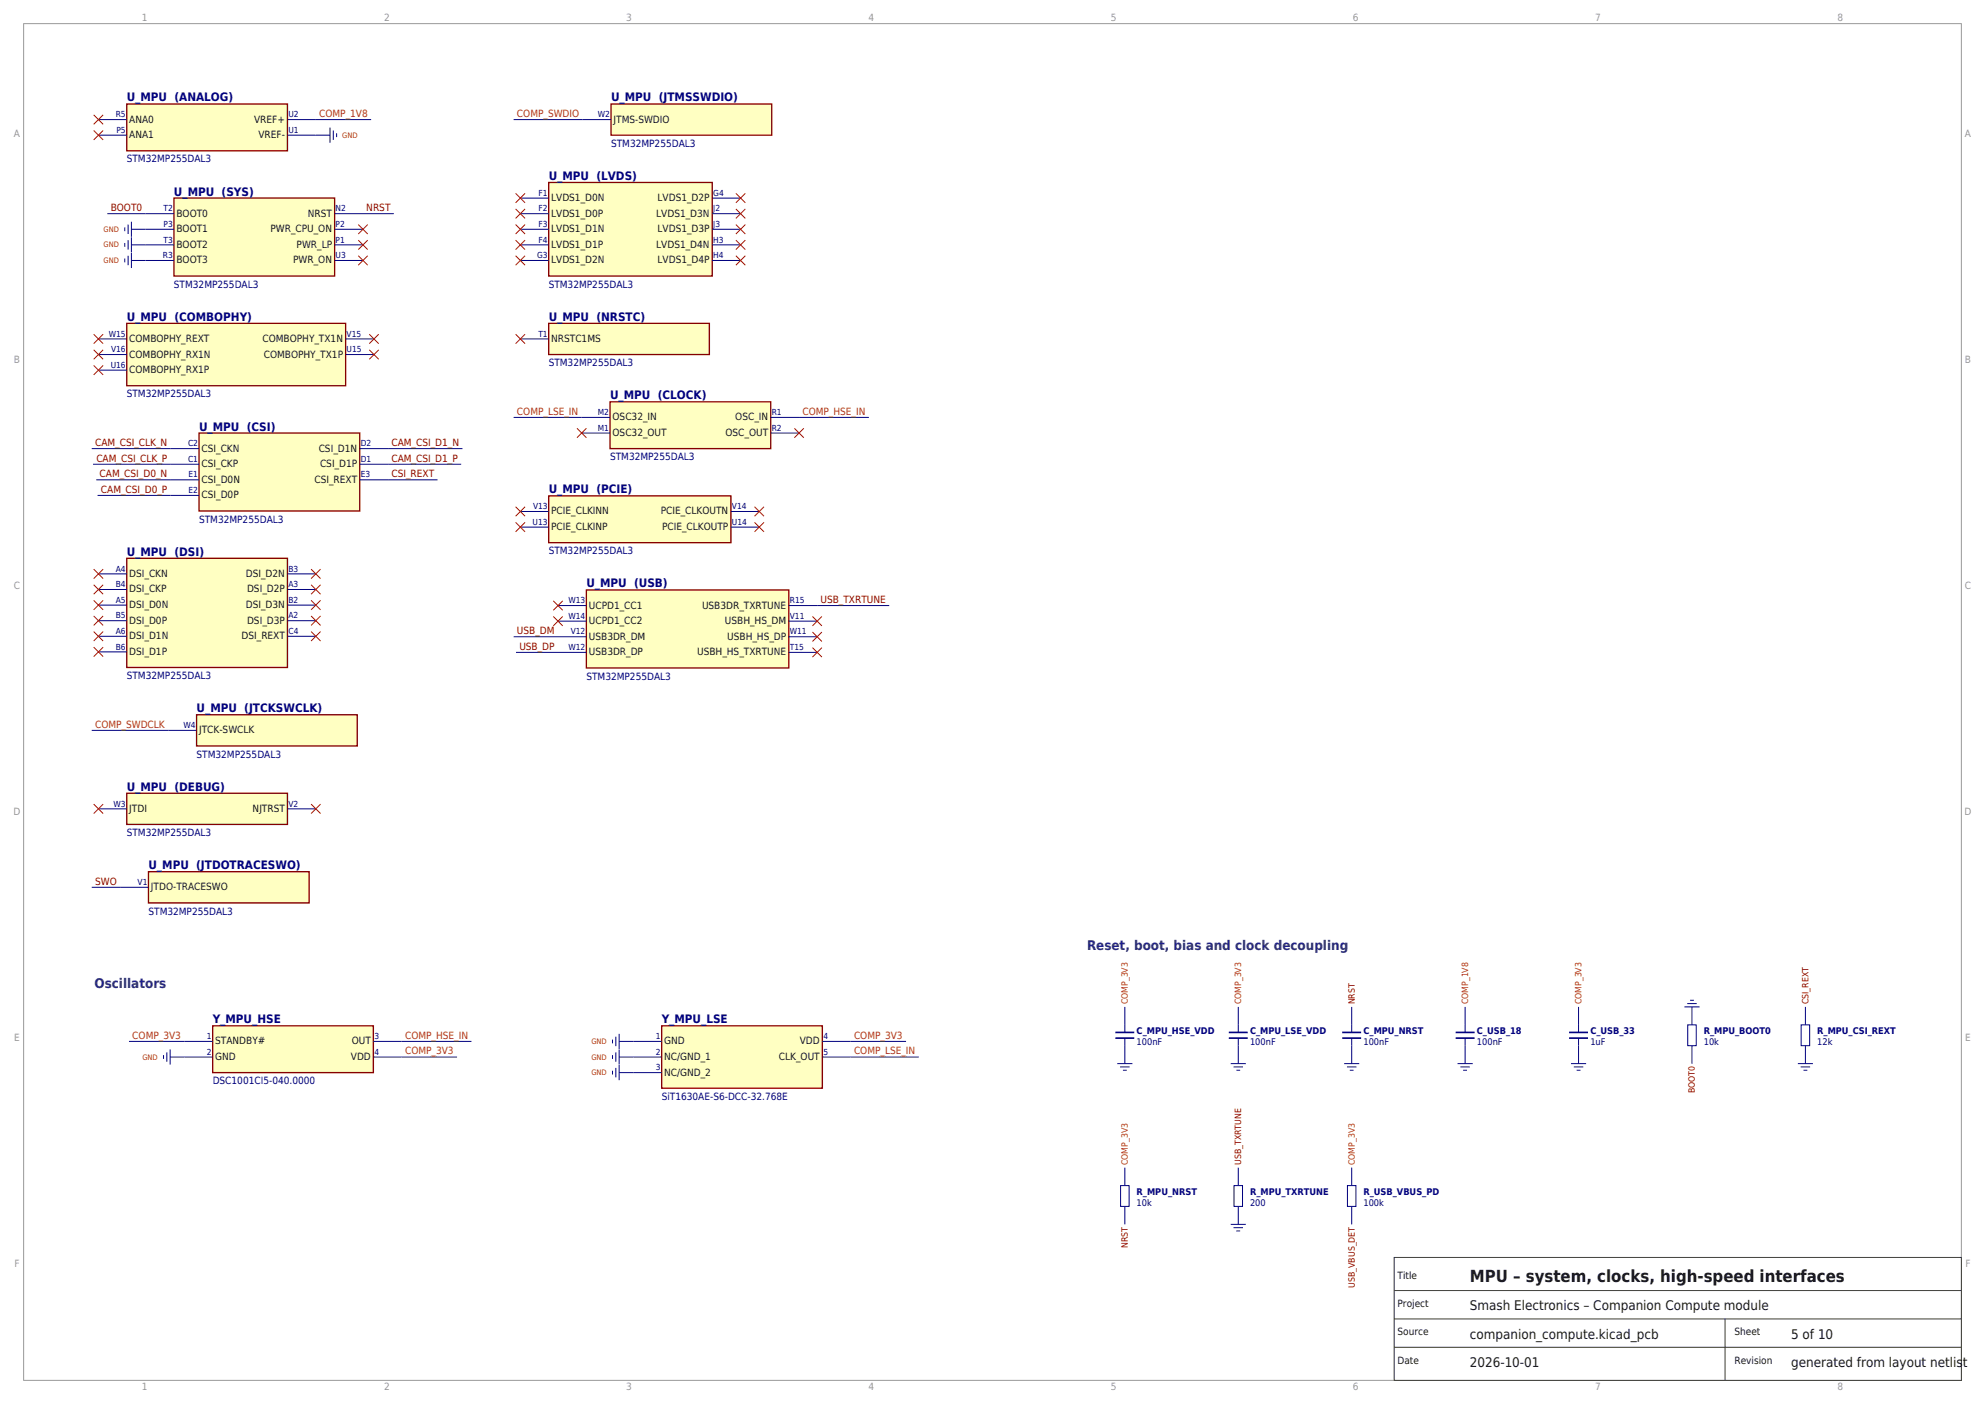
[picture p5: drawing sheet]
<svg xmlns="http://www.w3.org/2000/svg" width="420mm" height="297mm" viewBox="0 0 420 297" stroke-linecap="round" stroke-linejoin="round" font-family="sans-serif">
<path d="M5 5h410v287h-410z" fill="none" stroke="#999" stroke-width=".21"/>
<path d="M295 266h120v26h-120z" fill-rule="evenodd" fill="#fff" stroke="#333" stroke-width=".21"/>
<path d="M295 279h120M295 273h120M365 279v13M295 285h120" fill="none" stroke="#333" stroke-width=".21"/>
<path d="M26.8 22h34v9.9h-34z" fill-rule="evenodd" fill="#ffffc2" stroke="#850000" stroke-width=".28"/>
<path d="M20.8 25.3h6M20.8 28.6h6M60.8 25.3h17.7M60.8 28.6h9M69.8 27v3.2M70.5 27.6v2M71.2 28.2v.8" fill="none" stroke="#000080" stroke-width=".21"/>
<path d="M19.8 24.3l2 2M19.8 27.6l2 2M21.8 24.3l-2 2M21.8 27.6l-2 2" fill="none" stroke="#d90000" stroke-width=".21"/>
<path d="M36.8 41.9h34v16.5h-34z" fill-rule="evenodd" fill="#ffffc2" stroke="#850000" stroke-width=".28"/>
<g fill="none" stroke="#000080" stroke-width=".21">
<path d="M22.7 45.2h14.1M26.4 48.1v.8M26.4 51.4v.8M26.4 54.7v.8M27.1 47.5v2M27.1 50.8v2M27.1 54.1v2M27.8 48.5h9M27.8 46.9v3.2M27.8 50.2v3.2M27.8 53.5v3.2M27.8 51.8h9"/>
<path d="M27.8 55.1h9M70.8 45.2h12.5M70.8 48.5h6M70.8 51.8h6M70.8 55.1h6"/>
</g>
<path d="M75.8 47.5l2 2M75.8 50.8l2 2M75.8 54.1l2 2M77.8 47.5l-2 2M77.8 50.8l-2 2M77.8 54.1l-2 2" fill="none" stroke="#d90000" stroke-width=".21"/>
<path d="M26.8 68.4h46.3v13.2h-46.3z" fill-rule="evenodd" fill="#ffffc2" stroke="#850000" stroke-width=".28"/>
<path d="M20.8 71.7h6M20.8 75h6M20.8 78.3h6M73.1 71.7h6M73.1 75h6" fill="none" stroke="#000080" stroke-width=".21"/>
<path d="M19.8 70.7l2 2M19.8 74l2 2M19.8 77.3l2 2M21.8 70.7l-2 2M21.8 74l-2 2M21.8 77.3l-2 2M78.1 70.7l2 2M78.1 74l2 2M80.1 70.7l-2 2M80.1 74l-2 2" fill="none" stroke="#d90000" stroke-width=".21"/>
<path d="M42.1 91.6h34v16.5h-34z" fill-rule="evenodd" fill="#ffffc2" stroke="#850000" stroke-width=".28"/>
<path d="M19.4 94.9h22.7M19.7 98.2h22.4M76.1 94.9h21.8M76.1 98.2h21.5M20.4 101.5h21.7M20.6 104.8h21.5M76.1 101.5h16.5" fill="none" stroke="#000080" stroke-width=".21"/>
<path d="M26.8 118.1h34v23.1h-34z" fill-rule="evenodd" fill="#ffffc2" stroke="#850000" stroke-width=".28"/>
<path d="M20.8 121.4h6M20.8 124.7h6M20.8 128h6M20.8 131.3h6M20.8 134.6h6M20.8 137.9h6M60.8 121.4h6M60.8 124.7h6M60.8 128h6M60.8 131.3h6M60.8 134.6h6" fill="none" stroke="#000080" stroke-width=".21"/>
<g fill="none" stroke="#d90000" stroke-width=".21">
<path d="M19.8 120.4l2 2M19.8 123.7l2 2M19.8 127l2 2M19.8 130.3l2 2M19.8 133.6l2 2M19.8 136.9l2 2M21.8 120.4l-2 2M21.8 123.7l-2 2M21.8 127l-2 2M21.8 130.3l-2 2M21.8 133.6l-2 2M21.8 136.9l-2 2"/>
<path d="M65.8 120.4l2 2M65.8 123.7l2 2M65.8 127l2 2M65.8 130.3l2 2M65.8 133.6l2 2M67.8 120.4l-2 2M67.8 123.7l-2 2M67.8 127l-2 2M67.8 130.3l-2 2M67.8 133.6l-2 2"/>
</g>
<path d="M41.6 151.2h34v6.6h-34z" fill-rule="evenodd" fill="#ffffc2" stroke="#850000" stroke-width=".28"/>
<path d="M19.4 154.5h22.2" fill="none" stroke="#000080" stroke-width=".21"/>
<path d="M26.8 167.8h34v6.6h-34z" fill-rule="evenodd" fill="#ffffc2" stroke="#850000" stroke-width=".28"/>
<path d="M20.8 171.1h6M60.8 171.1h6" fill="none" stroke="#000080" stroke-width=".21"/>
<path d="M19.8 170.1l2 2M21.8 170.1l-2 2M65.8 170.1l2 2M67.8 170.1l-2 2" fill="none" stroke="#d90000" stroke-width=".21"/>
<path d="M31.4 184.4h34v6.6h-34z" fill-rule="evenodd" fill="#ffffc2" stroke="#850000" stroke-width=".28"/>
<path d="M19.4 187.7h12" fill="none" stroke="#000080" stroke-width=".21"/>
<path d="M129.3 22h34v6.6h-34z" fill-rule="evenodd" fill="#ffffc2" stroke="#850000" stroke-width=".28"/>
<path d="M108.7 25.3h20.6" fill="none" stroke="#000080" stroke-width=".21"/>
<path d="M116.1 38.6h34.6v19.8h-34.6z" fill-rule="evenodd" fill="#ffffc2" stroke="#850000" stroke-width=".28"/>
<path d="M110.1 41.9h6M110.1 45.2h6M110.1 48.5h6M110.1 51.8h6M110.1 55.1h6M150.7 41.9h6M150.7 45.2h6M150.7 48.5h6M150.7 51.8h6M150.7 55.1h6" fill="none" stroke="#000080" stroke-width=".21"/>
<g fill="none" stroke="#d90000" stroke-width=".21">
<path d="M109.1 40.9l2 2M109.1 44.2l2 2M109.1 47.5l2 2M109.1 50.8l2 2M109.1 54.1l2 2M111.1 40.9l-2 2M111.1 44.2l-2 2M111.1 47.5l-2 2M111.1 50.8l-2 2M111.1 54.1l-2 2M155.7 40.9l2 2M155.7 44.2l2 2"/>
<path d="M155.7 47.5l2 2M155.7 50.8l2 2M155.7 54.1l2 2M157.7 40.9l-2 2M157.7 44.2l-2 2M157.7 47.5l-2 2M157.7 50.8l-2 2M157.7 54.1l-2 2"/>
</g>
<path d="M116.1 68.4h34v6.6h-34z" fill-rule="evenodd" fill="#ffffc2" stroke="#850000" stroke-width=".28"/>
<path d="M110.1 71.7h6" fill="none" stroke="#000080" stroke-width=".21"/>
<path d="M109.1 70.7l2 2M111.1 70.7l-2 2" fill="none" stroke="#d90000" stroke-width=".21"/>
<path d="M129.1 85h34v9.9h-34z" fill-rule="evenodd" fill="#ffffc2" stroke="#850000" stroke-width=".28"/>
<path d="M108.7 88.3h20.4M123.1 91.6h6M163.1 88.3h20.7M163.1 91.6h6" fill="none" stroke="#000080" stroke-width=".21"/>
<path d="M122.1 90.6l2 2M124.1 90.6l-2 2M168.1 90.6l2 2M170.1 90.6l-2 2" fill="none" stroke="#d90000" stroke-width=".21"/>
<path d="M116.1 104.9h38.6v9.9h-38.6z" fill-rule="evenodd" fill="#ffffc2" stroke="#850000" stroke-width=".28"/>
<path d="M110.1 108.2h6M110.1 111.5h6M154.7 108.2h6M154.7 111.5h6" fill="none" stroke="#000080" stroke-width=".21"/>
<path d="M109.1 107.2l2 2M109.1 110.5l2 2M111.1 107.2l-2 2M111.1 110.5l-2 2M159.7 107.2l2 2M159.7 110.5l2 2M161.7 107.2l-2 2M161.7 110.5l-2 2" fill="none" stroke="#d90000" stroke-width=".21"/>
<path d="M124.1 124.8h42.8v16.5h-42.8z" fill-rule="evenodd" fill="#ffffc2" stroke="#850000" stroke-width=".28"/>
<path d="M108.7 134.7h15.4M109.2 138h14.9M118.1 128.1h6M118.1 131.4h6M166.9 128.1h21.2M166.9 131.4h6M166.9 134.7h6M166.9 138h6" fill="none" stroke="#000080" stroke-width=".21"/>
<path d="M117.1 127.1l2 2M117.1 130.4l2 2M119.1 127.1l-2 2M119.1 130.4l-2 2M171.9 130.4l2 2M171.9 133.7l2 2M171.9 137l2 2M173.9 130.4l-2 2M173.9 133.7l-2 2M173.9 137l-2 2" fill="none" stroke="#d90000" stroke-width=".21"/>
<path d="M45 217h34v9.9h-34z" fill-rule="evenodd" fill="#ffffc2" stroke="#850000" stroke-width=".28"/>
<path d="M27.3 220.3h17.7M34.6 223.2v.8M35.3 222.6v2M36 223.6h9M36 222v3.2M79 220.3h20.8M79 223.6h17.7" fill="none" stroke="#000080" stroke-width=".21"/>
<path d="M140 217h34v13.2h-34z" fill-rule="evenodd" fill="#ffffc2" stroke="#850000" stroke-width=".28"/>
<g fill="none" stroke="#000080" stroke-width=".21">
<path d="M129.6 219.9v.8M130.3 219.3v2M131 218.7v3.2M238 213v5.4M238 219.6v5.4M262 213v5.4M262 219.6v5.4M286 213v5.4M286 219.6v5.4M310 213v5.4M310 219.6v5.4M334 213v5.4"/>
<path d="M334 219.6v5.4M358 213v3.8M129.6 223.2v.8M129.6 226.5v.8M130.3 222.6v2M130.3 225.9v2M131 220.3h9M131 222v3.2M131 225.3v3.2M131 223.6h9M131 226.9h9M174 220.3h17.7"/>
<path d="M174 223.6h20.4M236.4 225h3.2M237 225.7h2M237.6 226.4h.8M260.4 225h3.2M261 225.7h2M261.6 226.4h.8M284.4 225h3.2M285 225.7h2M285.6 226.4h.8M308.4 225h3.2M309 225.7h2"/>
<path d="M309.6 226.4h.8M332.4 225h3.2M333 225.7h2M333.6 226.4h.8M358 221.2v3.8"/>
</g>
<path d="M236 218.4h4M236 219.6h4M260 218.4h4M260 219.6h4M284 218.4h4M284 219.6h4M308 218.4h4M308 219.6h4M332 218.4h4M332 219.6h4" fill="none" stroke="#000080" stroke-width=".35"/>
<path d="M357.1 216.8h1.8v4.4h-1.8z" fill-rule="evenodd" fill="#fff" stroke="#000080" stroke-width=".21"/>
<path d="M356.4 213h3.2M357 212.3h2M357.6 211.6h.8M382 213v3.8M382 221.2v3.8" fill="none" stroke="#000080" stroke-width=".21"/>
<path d="M381.1 216.8h1.8v4.4h-1.8z" fill-rule="evenodd" fill="#fff" stroke="#000080" stroke-width=".21"/>
<path d="M380.4 225h3.2M381 225.7h2M381.6 226.4h.8M238 247v3.8M238 255.2v3.8" fill="none" stroke="#000080" stroke-width=".21"/>
<path d="M237.1 250.8h1.8v4.4h-1.8z" fill-rule="evenodd" fill="#fff" stroke="#000080" stroke-width=".21"/>
<path d="M262 247v3.8M262 255.2v3.8" fill="none" stroke="#000080" stroke-width=".21"/>
<path d="M261.1 250.8h1.8v4.4h-1.8z" fill-rule="evenodd" fill="#fff" stroke="#000080" stroke-width=".21"/>
<path d="M260.4 259h3.2M261 259.7h2M286 247v3.8M286 255.2v3.8M261.6 260.4h.8" fill="none" stroke="#000080" stroke-width=".21"/>
<path d="M285.1 250.8h1.8v4.4h-1.8z" fill-rule="evenodd" fill="#fff" stroke="#000080" stroke-width=".21"/>
<text font-size="3.5" fill="#1a1a1a" x="311" y="271.2">MPU – system, clocks, high-speed interfaces</text>
<g font-size="2.8" fill="#1a3373">
<text x="230" y="201">Reset, boot, bias and clock decoupling</text>
<text x="20" y="209">Oscillators</text>
</g>
<g font-size="2.8" fill="#1a1a1a">
<text x="311" y="277.2">Smash Electronics – Companion Compute module</text>
<text x="311" y="283.2">companion_compute.kicad_pcb</text>
<text x="379" y="283.2">5 of 10</text>
<text x="311" y="289.2">2026-10-01</text>
<text x="379" y="289.2">generated from layout netlist</text>
</g>
<g font-size="2.5" fill="#000080">
<text x="26.8" y="21.5">U_MPU (ANALOG)</text>
<text x="129.3" y="21.5">U_MPU (JTMSSWDIO)</text>
<text x="36.8" y="41.4">U_MPU (SYS)</text>
<text x="116.1" y="38.1">U_MPU (LVDS)</text>
<text x="26.8" y="67.9">U_MPU (COMBOPHY)</text>
<text x="116.1" y="67.9">U_MPU (NRSTC)</text>
<text x="129.1" y="84.5">U_MPU (CLOCK)</text>
<text x="42.1" y="91.1">U_MPU (CSI)</text>
<text x="116.1" y="104.4">U_MPU (PCIE)</text>
<text x="26.8" y="117.6">U_MPU (DSI)</text>
<text x="124.1" y="124.3">U_MPU (USB)</text>
<text x="41.6" y="150.7">U_MPU (JTCKSWCLK)</text>
<text x="26.8" y="167.3">U_MPU (DEBUG)</text>
<text x="31.4" y="183.9">U_MPU (JTDOTRACESWO)</text>
<text x="45" y="216.5">Y_MPU_HSE</text>
<text x="140" y="216.5">Y_MPU_LSE</text>
</g>
<g font-size="2.1" fill="#999">
<text x="30" y="4.5">1</text>
<text x="81.3" y="4.5">2</text>
<text x="132.5" y="4.5">3</text>
<text x="183.8" y="4.5">4</text>
<text x="235" y="4.5">5</text>
<text x="286.3" y="4.5">6</text>
<text x="337.5" y="4.5">7</text>
<text x="388.8" y="4.5">8</text>
<text x="2.9" y="28.9">A</text>
<text x="415.8" y="28.9">A</text>
<text x="2.9" y="76.8">B</text>
<text x="415.8" y="76.8">B</text>
<text x="2.9" y="124.6">C</text>
<text x="415.7" y="124.6">C</text>
<text x="2.9" y="172.4">D</text>
<text x="415.7" y="172.4">D</text>
<text x="3" y="220.2">E</text>
<text x="415.8" y="220.2">E</text>
<text x="3" y="268.1">F</text>
<text x="415.9" y="268.1">F</text>
<text x="30" y="294.1">1</text>
<text x="81.3" y="294.1">2</text>
<text x="132.5" y="294.1">3</text>
<text x="183.8" y="294.1">4</text>
<text x="235" y="294.1">5</text>
<text x="286.3" y="294.1">6</text>
<text x="337.5" y="294.1">7</text>
<text x="388.8" y="294.1">8</text>
</g>
<g font-size="2.1" fill="#1a1a1a">
<text x="27.4" y="25.9">ANA0</text>
<text x="27.4" y="29.2">ANA1</text>
<text x="53.8" y="25.9">VREF+</text>
<text x="54.7" y="29.2">VREF-</text>
<text x="129.8" y="25.9">JTMS-SWDIO</text>
<text x="37.3" y="45.8">BOOT0</text>
<text x="65.2" y="45.8">NRST</text>
<text x="116.6" y="42.5">LVDS1_D0N</text>
<text x="116.6" y="45.8">LVDS1_D0P</text>
<text x="138.9" y="45.8">LVDS1_D3N</text>
<text x="139.1" y="42.5">LVDS1_D2P</text>
<text x="37.3" y="49.1">BOOT1</text>
<text x="37.3" y="52.4">BOOT2</text>
<text x="57.2" y="49.1">PWR_CPU_ON</text>
<text x="62.8" y="52.4">PWR_LP</text>
<text x="116.6" y="49.1">LVDS1_D1N</text>
<text x="116.6" y="52.4">LVDS1_D1P</text>
<text x="138.9" y="52.4">LVDS1_D4N</text>
<text x="139.1" y="49.1">LVDS1_D3P</text>
<text x="37.3" y="55.7">BOOT3</text>
<text x="62" y="55.7">PWR_ON</text>
<text x="116.6" y="55.7">LVDS1_D2N</text>
<text x="139.1" y="55.7">LVDS1_D4P</text>
<text x="27.4" y="72.3">COMBOPHY_REXT</text>
<text x="27.4" y="75.6">COMBOPHY_RX1N</text>
<text x="55.5" y="72.3">COMBOPHY_TX1N</text>
<text x="55.8" y="75.6">COMBOPHY_TX1P</text>
<text x="116.6" y="72.3">NRSTC1MS</text>
<text x="27.4" y="78.9">COMBOPHY_RX1P</text>
<text x="129.6" y="88.9">OSC32_IN</text>
<text x="155.6" y="88.9">OSC_IN</text>
<text x="42.6" y="95.5">CSI_CKN</text>
<text x="67.4" y="95.5">CSI_D1N</text>
<text x="129.6" y="92.2">OSC32_OUT</text>
<text x="153.5" y="92.2">OSC_OUT</text>
<text x="42.6" y="98.8">CSI_CKP</text>
<text x="67.7" y="98.8">CSI_D1P</text>
<text x="42.6" y="102.1">CSI_D0N</text>
<text x="42.6" y="105.4">CSI_D0P</text>
<text x="66.5" y="102.1">CSI_REXT</text>
<text x="116.6" y="108.8">PCIE_CLKINN</text>
<text x="116.6" y="112.1">PCIE_CLKINP</text>
<text x="139.8" y="108.8">PCIE_CLKOUTN</text>
<text x="140.1" y="112.1">PCIE_CLKOUTP</text>
<text x="27.4" y="122">DSI_CKN</text>
<text x="27.4" y="125.3">DSI_CKP</text>
<text x="52" y="122">DSI_D2N</text>
<text x="52.3" y="125.3">DSI_D2P</text>
<text x="27.4" y="128.6">DSI_D0N</text>
<text x="27.4" y="131.9">DSI_D0P</text>
<text x="52" y="128.6">DSI_D3N</text>
<text x="52.3" y="131.9">DSI_D3P</text>
<text x="124.6" y="128.7">UCPD1_CC1</text>
<text x="148.5" y="128.7">USB3DR_TXRTUNE</text>
<text x="27.4" y="135.2">DSI_D1N</text>
<text x="51.1" y="135.2">DSI_REXT</text>
<text x="124.6" y="132">UCPD1_CC2</text>
<text x="124.6" y="135.3">USB3DR_DM</text>
<text x="153.4" y="132">USBH_HS_DM</text>
<text x="153.9" y="135.3">USBH_HS_DP</text>
<text x="27.4" y="138.5">DSI_D1P</text>
<text x="124.6" y="138.6">USB3DR_DP</text>
<text x="147.5" y="138.6">USBH_HS_TXRTUNE</text>
<text x="42.1" y="155.1">JTCK-SWCLK</text>
<text x="27.4" y="171.7">JTDI</text>
<text x="53.5" y="171.7">NJTRST</text>
<text x="31.9" y="188.3">JTDO-TRACESWO</text>
<text x="45.5" y="220.9">STANDBY#</text>
<text x="74.4" y="220.9">OUT</text>
<text x="140.5" y="220.9">GND</text>
<text x="169.2" y="220.9">VDD</text>
<text x="45.5" y="224.2">GND</text>
<text x="74.2" y="224.2">VDD</text>
<text x="140.5" y="224.2">NC/GND_1</text>
<text x="140.5" y="227.5">NC/GND_2</text>
<text x="164.8" y="224.2">CLK_OUT</text>
<text x="295.7" y="270.5">Title</text>
<text x="295.7" y="276.5">Project</text>
<text x="295.7" y="282.5">Source</text>
<text x="367" y="282.5">Sheet</text>
<text x="295.7" y="288.5">Date</text>
<text x="367" y="288.5">Revision</text>
</g>
<g font-size="2.1" fill="#bf4000">
<text x="67.5" y="24.7">COMP_1V8</text>
<text x="109.4" y="24.7">COMP_SWDIO</text>
<text x="109.4" y="87.7">COMP_LSE_IN</text>
<text x="169.8" y="87.7">COMP_HSE_IN</text>
<text x="20.1" y="153.9">COMP_SWDCLK</text>
<text x="28" y="219.7">COMP_3V3</text>
<text x="85.7" y="219.7">COMP_HSE_IN</text>
<text x="180.7" y="219.7">COMP_3V3</text>
<text x="85.7" y="223">COMP_3V3</text>
<text x="180.7" y="223">COMP_LSE_IN</text>
</g>
<g font-size="2.1" fill="#000080">
<text x="26.8" y="34.4">STM32MP255DAL3</text>
<text x="129.3" y="31.1">STM32MP255DAL3</text>
<text x="36.8" y="60.9">STM32MP255DAL3</text>
<text x="116.1" y="60.9">STM32MP255DAL3</text>
<text x="116.1" y="77.5">STM32MP255DAL3</text>
<text x="26.8" y="84.1">STM32MP255DAL3</text>
<text x="129.1" y="97.4">STM32MP255DAL3</text>
<text x="42.1" y="110.6">STM32MP255DAL3</text>
<text x="116.1" y="117.3">STM32MP255DAL3</text>
<text x="26.8" y="143.7">STM32MP255DAL3</text>
<text x="124.1" y="143.8">STM32MP255DAL3</text>
<text x="41.6" y="160.3">STM32MP255DAL3</text>
<text x="26.8" y="176.9">STM32MP255DAL3</text>
<text x="31.4" y="193.5">STM32MP255DAL3</text>
<text x="45" y="229.4">DSC1001CI5-040.0000</text>
<text x="140" y="232.7">SiT1630AE-S6-DCC-32.768E</text>
</g>
<g font-size="2.1" fill="#8c0000">
<text x="23.4" y="44.6">BOOT0</text>
<text x="77.5" y="44.6">NRST</text>
<text x="20.1" y="94.3">CAM_CSI_CLK_N</text>
<text x="82.8" y="94.3">CAM_CSI_D1_N</text>
<text x="20.4" y="97.6">CAM_CSI_CLK_P</text>
<text x="21.1" y="100.9">CAM_CSI_D0_N</text>
<text x="82.8" y="97.6">CAM_CSI_D1_P</text>
<text x="82.8" y="100.9">CSI_REXT</text>
<text x="21.4" y="104.2">CAM_CSI_D0_P</text>
<text x="173.6" y="127.5">USB_TXRTUNE</text>
<text x="109.4" y="134.1">USB_DM</text>
<text x="109.9" y="137.4">USB_DP</text>
<text x="20.1" y="187.1">SWO</text>
</g>
<g font-size="1.9" fill="#000080">
<text x="240.5" y="218.8">C_MPU_HSE_VDD</text>
<text x="240.5" y="221.1">100nF</text>
<text x="264.5" y="218.8">C_MPU_LSE_VDD</text>
<text x="264.5" y="221.1">100nF</text>
<text x="288.5" y="218.8">C_MPU_NRST</text>
<text x="288.5" y="221.1">100nF</text>
<text x="312.5" y="218.8">C_USB_18</text>
<text x="312.5" y="221.1">100nF</text>
<text x="336.5" y="218.8">C_USB_33</text>
<text x="336.5" y="221.1">1uF</text>
<text x="360.5" y="218.8">R_MPU_BOOT0</text>
<text x="360.5" y="221.1">10k</text>
<text x="384.5" y="218.8">R_MPU_CSI_REXT</text>
<text x="384.5" y="221.1">12k</text>
<text x="240.5" y="252.8">R_MPU_NRST</text>
<text x="240.5" y="255.1">10k</text>
<text x="264.5" y="252.8">R_MPU_TXRTUNE</text>
<text x="264.5" y="255.1">200</text>
<text x="288.5" y="252.8">R_USB_VBUS_PD</text>
<text x="288.5" y="255.1">100k</text>
</g>
<g font-size="1.8" fill="#000080">
<text x="24.5" y="24.8">R5</text>
<text x="24.6" y="28.1">P5</text>
<text x="61" y="24.8">U2</text>
<text x="61" y="28.1">U1</text>
<text x="126.5" y="24.8">W2</text>
<text x="114" y="41.4">F1</text>
<text x="150.9" y="41.4">G4</text>
<text x="34.6" y="44.7">T2</text>
<text x="71" y="44.7">N2</text>
<text x="114" y="44.7">F2</text>
<text x="150.9" y="44.7">J2</text>
<text x="34.6" y="51.3">T3</text>
<text x="34.6" y="48">P3</text>
<text x="71" y="48">P2</text>
<text x="71" y="51.3">P1</text>
<text x="114" y="48">F3</text>
<text x="114" y="51.3">F4</text>
<text x="150.9" y="48">J3</text>
<text x="150.9" y="51.3">H3</text>
<text x="34.5" y="54.6">R3</text>
<text x="71" y="54.6">U3</text>
<text x="113.6" y="54.6">G3</text>
<text x="150.9" y="54.6">H4</text>
<text x="23" y="71.2">W15</text>
<text x="73.3" y="71.2">V15</text>
<text x="113.9" y="71.2">T1</text>
<text x="23.4" y="77.8">U16</text>
<text x="23.5" y="74.5">V16</text>
<text x="73.3" y="74.5">U15</text>
<text x="126.5" y="87.8">M2</text>
<text x="163.3" y="87.8">R1</text>
<text x="39.8" y="94.4">C2</text>
<text x="76.3" y="94.4">D2</text>
<text x="126.5" y="91.1">M1</text>
<text x="163.3" y="91.1">R2</text>
<text x="39.8" y="97.7">C1</text>
<text x="39.9" y="101">E1</text>
<text x="76.3" y="97.7">D1</text>
<text x="76.3" y="101">E3</text>
<text x="39.9" y="104.3">E2</text>
<text x="112.8" y="107.7">V13</text>
<text x="154.9" y="107.7">V14</text>
<text x="112.7" y="111">U13</text>
<text x="154.9" y="111">U14</text>
<text x="24.5" y="124.2">B4</text>
<text x="24.5" y="120.9">A4</text>
<text x="61" y="120.9">B3</text>
<text x="61" y="124.2">A3</text>
<text x="24.5" y="130.8">B5</text>
<text x="24.5" y="127.5">A5</text>
<text x="61" y="127.5">B2</text>
<text x="61" y="130.8">A2</text>
<text x="120.3" y="127.6">W13</text>
<text x="120.3" y="130.9">W14</text>
<text x="167.1" y="127.6">R15</text>
<text x="167.1" y="130.9">V11</text>
<text x="24.5" y="137.4">B6</text>
<text x="24.5" y="134.1">A6</text>
<text x="61" y="134.1">C4</text>
<text x="120.3" y="137.5">W12</text>
<text x="120.8" y="134.2">V12</text>
<text x="167.1" y="134.2">W11</text>
<text x="167.1" y="137.5">T15</text>
<text x="38.8" y="154">W4</text>
<text x="24" y="170.6">W3</text>
<text x="61" y="170.6">V2</text>
<text x="29.1" y="187.2">V1</text>
<text x="43.8" y="219.8">1</text>
<text x="79.2" y="219.8">3</text>
<text x="138.8" y="219.8">1</text>
<text x="174.2" y="219.8">4</text>
<text x="43.8" y="223.1">2</text>
<text x="79.2" y="223.1">4</text>
<text x="138.8" y="223.1">2</text>
<text x="138.8" y="226.4">3</text>
<text x="174.2" y="223.1">5</text>
</g>
<g font-size="1.8" fill="#bf4000">
<text x="238.6" y="212.5" transform="rotate(-90 238.6 212.5)">COMP_3V3</text>
<text x="262.6" y="212.5" transform="rotate(-90 262.6 212.5)">COMP_3V3</text>
<text x="310.6" y="212.5" transform="rotate(-90 310.6 212.5)">COMP_1V8</text>
<text x="334.6" y="212.5" transform="rotate(-90 334.6 212.5)">COMP_3V3</text>
<text x="238.6" y="246.5" transform="rotate(-90 238.6 246.5)">COMP_3V3</text>
<text x="286.6" y="246.5" transform="rotate(-90 286.6 246.5)">COMP_3V3</text>
</g>
<g font-size="1.8" fill="#8c0000">
<text x="286.6" y="212.5" transform="rotate(-90 286.6 212.5)">NRST</text>
<text x="382.6" y="212.5" transform="rotate(-90 382.6 212.5)">CSI_REXT</text>
<text x="358.6" y="231.3" transform="rotate(-90 358.6 231.3)">BOOT0</text>
<text x="262.6" y="246.5" transform="rotate(-90 262.6 246.5)">USB_TXRTUNE</text>
<text x="238.6" y="264" transform="rotate(-90 238.6 264)">NRST</text>
<text x="286.6" y="272.4" transform="rotate(-90 286.6 272.4)">USB_VBUS_DET</text>
</g>
<g font-size="1.6" fill="#bf4000">
<text x="72.4" y="29.1">GND</text>
<text x="21.9" y="49">GND</text>
<text x="21.9" y="52.3">GND</text>
<text x="21.9" y="55.6">GND</text>
<text x="125.1" y="220.8">GND</text>
<text x="30.1" y="224.1">GND</text>
<text x="125.1" y="224.1">GND</text>
<text x="125.1" y="227.4">GND</text>
</g>
</svg>
